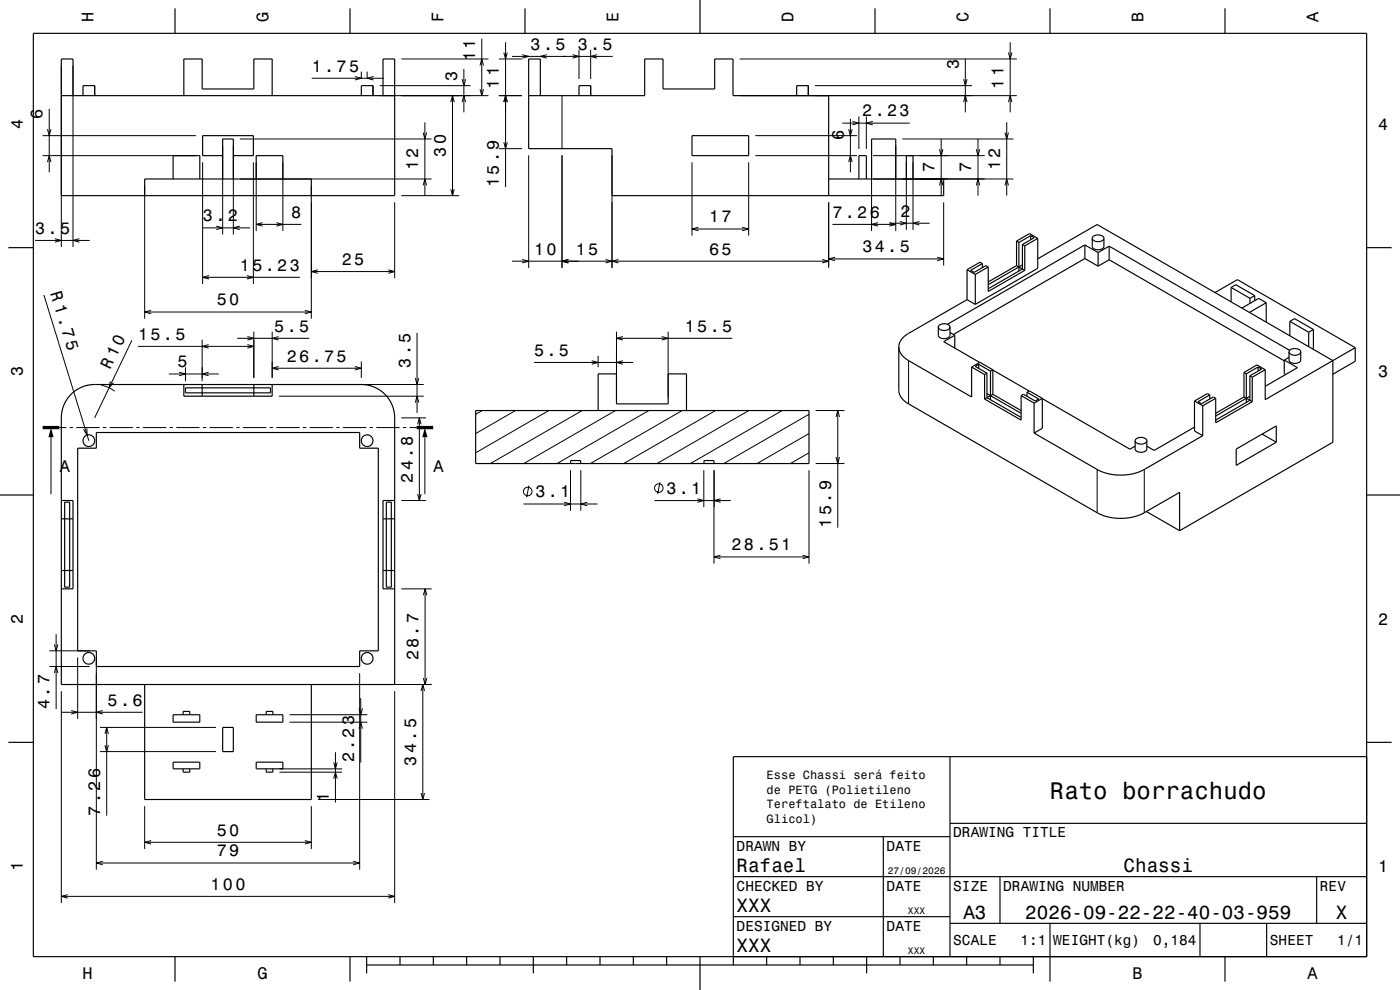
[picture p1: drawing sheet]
<svg xmlns="http://www.w3.org/2000/svg" width="420mm" height="297mm" viewBox="0 0 420 297" stroke-linecap="round" stroke-linejoin="round" font-family="sans-serif">
<g fill="none" stroke="#000" stroke-width=".3">
<path d="M18.4 19.7v54.4M21.9 19.7v54.4M120.4 17.7h26.1M144 19.6l.5-1.9 .5 1.9M144.5 11.6v17.1M149.7 17.7h6.9M151.2 15.8l.5 1.9 .5-1.9M151.7 12.7v43.4M153.6 16.9h30.2M156.7 16.4l1.9 .5-1.9 .5M164 16.4l-1.9 .5 1.9 .5M171.8 16.4l1.9 .5-1.9 .5"/>
<path d="M173.7 14.9v8.8M177.2 14.9v8.8M179.1 16.4l-1.9 .5 1.9 .5M221.9 17.7h83.2M289.6 17.7v16M302.5 15.8l.6 1.9 .5-1.9M303.1 12.7v21M14.3 38.8l.5 1.9 .5-1.9M14.8 32.7v19M93.5 23.5h21.7M106.5 23l1.9 .5-1.9 .5M108.4 21.5v2.2"/>
<path d="M110.1 21.5v2.2M112.1 23l-2 .5 2 .5M113.9 28.7h32.6M113.9 25.7h27.3M126.9 39.8l.6 1.9 .5-1.9M127.5 36.7v22M135.2 30.6l.6-1.9 .5 1.9M135.8 28.7v30M138.6 30.6l.6-1.9 .5 1.9M138.6 23.8l.6 1.9 .5-1.9M139.2 20.7v13M144 26.8l.5 1.9 .5-1.9"/>
<path d="M149.7 28.7h6.9M151.2 30.6l.5-1.9 .5 1.9M168.6 28.7v15.9M221.9 28.7h83.2M244.5 25.7h47.1M252.7 36.9h20.2M254.6 38.8l.5 1.9 .5-1.9M255.1 35.7v16M255.7 36.4l2 .5-2 .6M257.7 34.9v9.8M259.9 34.9v9.8M261.8 36.4l-1.9 .5 1.9 .6"/>
<path d="M289.1 30.6l.5-1.9 .5 1.9M289.1 23.8l.5 1.9 .5-1.9M301.5 39.8l.5 1.9 .5-1.9M302 36.7v22M302.5 30.6l.6-1.9 .5 1.9M12.8 46.7h46M12.8 40.7h46M14.3 48.6l.5-1.9 .5 1.9M43.4 55.7v39.9M60.8 48.7v36.5M66.8 43.7v26.7M70 43.7v26.7"/>
<path d="M72 53.7h57.5M72 41.7h57.5M76 48.7v36.5M76.9 48.7v20.6M84.9 48.7v20.6M93.4 55.7v39.9M120.4 58.7h17.4M126.9 55.6l.6-1.9 .5 1.9M135.2 56.8l.6 1.9 .5-1.9M149.7 44.6h6.9M151.2 42.7l.5 1.9 .5-1.9M158.6 46.6v33.8"/>
<path d="M168.6 46.6v33.8M183.6 46.6v33.8M207.6 48.7v22M224.6 48.7v22M226.6 46.7h30.5M226.6 40.7h30.5M254.6 48.6l.5-1.9 .5 1.9M261.5 43.7v25.6M261.9 53.7h42.1M261.9 46.7h33.5M268.7 43.7v25.6M270.7 41.7h33.3"/>
<path d="M271.9 48.7v20.3M273.9 48.7v20.3M281.8 55.6l.6-1.9 .5 1.9M281.8 44.8l.6 1.9 .5-1.9M282.4 41.7v17M292.9 55.6l.5-1.9 .5 1.9M292.9 44.8l.5 1.9 .5-1.9M293.4 41.7v17M301.5 55.6l.5-1.9 .5 1.9M10.5 72.1h16.4M16.5 71.6l1.9 .5-1.9 .5M23.8 71.6l-1.9 .5 1.9 .5"/>
<path d="M60.9 68.4h14.1M64.9 67.8l1.9 .6-1.9 .5M71.9 67.8l-1.9 .6 1.9 .5M76.9 67.3h13.5M78.8 66.8l-1.9 .5 1.9 .5M82.9 66.8l2 .5-2 .5M118.4 60.7v22.8M153.6 78.4h95M156.7 77.8l1.9 .6-1.9 .5M170.5 77.8l-1.9 .6 1.9 .5M181.7 77.8l1.9 .6-1.9 .5M185.5 77.8l-1.9 .6 1.9 .5"/>
<path d="M207.6 68.7h17M209.5 68.2l-1.9 .5 1.9 .5M222.7 68.2l1.9 .5-1.9 .5M246.7 77.8l1.9 .6-1.9 .5M248.6 60.7v19.7M248.6 77.7h34.5M249.7 67.3h19M250.5 77.2l-1.9 .5 1.9 .5M263.4 66.8l-1.9 .5 1.9 .5M266.8 66.8l1.9 .5-1.9 .5M266.9 67h12M270 66.5l1.9 .5-1.9 .5"/>
<path d="M275.8 66.5l-1.9 .5 1.9 .5M281.2 77.2l1.9 .5-1.9 .5M283.1 60.7v19M13.2 88.5l13.4 43.7M43.4 93.6h50M45.3 93.1l-1.9 .5 1.9 .5M60.8 83.2h29.2M62.7 82.7l-1.9 .5 1.9 .5M74.1 82.7l1.9 .5-1.9 .5M76.2 99.5v13.9M81.7 99.5v13.9M91.5 93.1l1.9 .5-1.9 .5"/>
<path d="M93.4 81.5h25M95.3 81l-1.9 .5 1.9 .5M116.5 81l1.9 .5-1.9 .5M125.1 99.8v24.1M184.9 99.5v19.7M200.4 99.5v19.7M30.4 115.6l2.1 .6 1.9 1.2M33.1 114.4l-.4 1.9 1.3-1.5M39.6 102.1l-11.2 23.3M41.4 103.9h34.8M50.6 112.2h15M53.7 111.7l1.9 .5-1.9 .5"/>
<path d="M55.6 110.2v4.2M60.6 101.9v12.5M62.6 103.4l-2 .5 2 .5M62.6 111.7l-2 .5 2 .5M71.1 101.5h21.7M74.2 101l2 .5-2 .5M74.2 103.4l2 .5-2 .5M81.7 110.5h26.7M83.6 110l-1.9 .5 1.9 .5M83.6 101l-1.9 .5 1.9 .5M83.7 118.9h43.4M83.7 115.4h43.4"/>
<path d="M106.5 110l1.9 .5-1.9 .5M108.4 108.5v4.9M124.6 113.4l.5 2 .5-2M160.2 108.7h29.7M177.5 108.2l1.9 .5-1.9 .6M179.4 106.7v3.5M184.9 101.5h34.8M186.9 101l-2 .5 2 .5M186.9 108.2l-2 .5 2 .6M198.5 101l1.9 .5-1.9 .5M272.6 108.2v13M15.3 131.2v17.1"/>
<path d="M17.8 128.3h2.1M20.9 128.3h1M22.9 128.3h7M26.1 128.5v2l-1-1.7M30.9 128.3h1M32.9 128.3h7M40.9 128.3h1M42.9 128.3h7M50.9 128.3h1M52.9 128.3h7M60.9 128.3h1M62.9 128.3h7"/>
<path d="M70.9 128.3h1M72.9 128.3h7M80.9 128.3h1M82.9 128.3h7M90.9 128.3h1M92.9 128.3h7M100.9 128.3h1M102.9 128.3h7M110.9 128.3h1M112.9 128.3h7M120.4 125.4h7.4M120.9 128.3h1"/>
<path d="M122.9 128.3h2.1M124.6 120.8l.5-1.9 .5 1.9M125.3 127.3l.5-1.9 .5 1.9M125.8 125.4v24.8M127.5 131.2v17.1M144.7 123.2l-2 1.1M154.7 123.2l-12 6.9M164.7 123.2l-22 12.6M174.7 123.2l-27.6 15.9M184.7 123.2l-27.6 15.9M194.7 123.2l-27.6 15.9M204.7 123.2l-27.6 15.9"/>
<path d="M214.7 123.2l-27.6 15.9M224.7 123.2l-27.6 15.9M234.7 123.2l-27.6 15.9M242.7 135.8l-5.6 3.3M242.7 130.1l-15.6 9M242.7 124.3l-25.6 14.8M244.7 139.1h8.6M244.7 123.2h8.6M250.8 125.1l.5-1.9 .5 1.9M250.8 137.1l.5 2 .5-2M251.3 123.2v35.1M120.4 150.2h7.4"/>
<path d="M125.3 148.2l.5 2 .5-2M157 151.2h22.2M158.7 145.7l-.7 3.5M169.2 150.7l2 .5-2 .5M171.2 141.1v12.1M174.2 141.1v12.1M176.2 150.7l-2 .5 2 .5M196.4 150.2h22.8M198 144.7l-.7 3.5M209.2 149.6l1.9 .6-1.9 .5M211.1 141.1v11.1M214.2 141.1v28"/>
<path d="M214.2 141.1v11.1M216.2 149.6l-2 .6 2 .5M242.7 141.1v28M329.1 140.8v13M343.3 140.8v13M120.4 176.7h9.1M127 178.6l.5-1.9 .5 1.9M127.5 176.7v28.7M214.2 167.1h28.5M216.1 166.6l-1.9 .5 1.9 .5M240.8 166.6l1.9 .5-1.9 .5M14.8 200h12.1"/>
<path d="M14.8 195.3h12.1M16.3 193.3l.5 2 .6-2M16.8 190.3v22.4M23.3 197.3v18.4M28.9 197.3v63.6M16.3 201.9l.5-1.9 .6 1.9M18.3 213.7h24.5M18.4 207.4v63.5M21.4 213.2l1.9 .5-1.9 .5M30 218.2h34.8M30.8 213.2l-1.9 .5 1.9 .5M32 218.2v26.5"/>
<path d="M86.9 216.7h23.3M86.9 214.4h23.3M95.4 205.4h34.1M107.7 218.6l.5-1.9 .5 1.9M107.7 212.5l.5 1.9 .5-1.9M107.9 202v58.9M108.2 209.4v19.3M118.4 207.4v63.5M126.3 207.3l.5-1.9 .6 1.9M126.8 205.4v34.5M127 203.4l.5 2 .5-2M30 225.5h34.8"/>
<path d="M31.5 220.2l.5-2 .5 2M31.5 223.5l.5 2 .5-2M83.9 231.7h18.7M83.9 230.7h18.7M95.4 239.9h33.4M100.1 228.7l.5 2 .6-2M100.1 233.6l.5-1.9 .6 1.9M100.6 225.7v15M126.3 237.9l.5 2 .6-2M28.9 258.9h79M30.8 258.4l-1.9 .5 1.9 .5M43.4 241.9v12.8"/>
<path d="M43.4 252.7h50M45.3 252.2l-1.9 .5 1.9 .5M91.5 252.2l1.9 .5-1.9 .5M93.4 241.9v12.8M106 258.4l1.9 .5-1.9 .5M18.4 268.9h100M20.3 268.4l-1.9 .5 1.9 .5M116.5 268.4l1.9 .5-1.9 .5"/>
<circle cx="158.3" cy="147.5" r="1.28"/>
<circle cx="197.6" cy="146.4" r="1.28"/>
</g>
<g fill="none" stroke="#000" stroke-width=".35">
<path d="M10 10h400v277h-400zM52.5 2.5v7.5M105 2.5v7.5M157.5 2.5v7.5M210 0v10M262.5 2.5v7.5M315 2.5v7.5M367.5 2.5v7.5M18.4 28.7h100M21.9 28.7v-11h-3.5v41h100v-41h-3.5v11M24.9 28.7v-3h3.5v3M55.1 28.7v-11h5.5v9h15.6v-9h5.5v11"/>
<path d="M108.4 28.7v-3h3.5v3M158.6 28.7h34.8v-11h5.5v9h15.5v-9h5.5v11h28.7v30M162.1 28.7v-11h-3.5v26.9h25v14.1h99.5v-5h-34.5M173.7 28.7v-3h3.5v3M239 28.7v-3h3.5v3M43.4 58.7v-5h50v5M51.9 53.7v-7h8v7M66.8 46.7h-6v-6h15.2v6h-6M66.8 53.7v-12h3.2v12M76.9 53.7v-7h8v7M207.6 40.7h17v6h-17zM257.7 53.7v-7h2.2v7"/>
<path d="M261.5 53.7v-12h7.2v12M271.9 53.7v-7h2v7M2.5 74.3h7.5M294.7 79.1l-.7-.4-3.9 2.2M294.7 79.1l-3.5 2 1 .6 3.6-2 .7 .4M294.7 79.1v1.2M305 79.7l-8.5 4.9M305 72.3v7.4M305 79.7l2.4 1.4M305 72.3l.7 .4M305.7 72.7v8.6M306.7 79.5l-10.2 5.9"/>
<path d="M306.7 73.4l.7 .4M306.7 73.4v7.3l-10.2 5.9M307.4 73.8v7.3M309.2 70.7l-3.5 2M309.2 70.7l1.1 .6-3.6 2.1M309.2 70.7v1.2M311.3 71.5l-2.4-1.4-3.9 2.2M311.3 77.6l17.8-10.2 70.8 40.8M311.3 71.5v9l-18.7 10.8M311.3 71.5l-3.9 2.3M325.5 73.5l-41.3 23.8M325.5 73.5l3.9 2.3"/>
<path d="M325.5 77.6l-39.5 22.7M325.5 73.5v4.1M325.5 77.6l3.9 2.2M327.7 71.5v2.4a2.02 2.02 0 0 0 3.5 0v-2.4M327.7 71.5a2.02 2.02 0 0 1 3.5 0M327.7 71.5a2.02 2.02 0 0 0 3.5 0M329.4 75.8v4M332.8 73.8l-3.4 2M332.8 73.8l54.1 31.3M332.8 77.9l-3.4 1.9M332.8 73.8v4.1M332.8 77.9l52.5 30.4"/>
<path d="M410 74.3h7.5M281.5 98.1v2.5a2.02 2.02 0 0 0 3.5 0v-2.5M281.5 98.1a2.01 2.01 0 0 1 3.5 0M281.5 98.1a2.02 2.02 0 0 0 3.5 0M285 99.8l1.4 .8M290.1 89.9l-18 10.4-1.8 1.8-.5 .9-.2 1.1M290.1 80.9v9M290.1 89.9l2.5 1.4M290.1 80.9l2.5 1.4M292.6 82.3v9M296.5 80.1l-3.9 2.2M296.5 80.1v7.3l10.9-6.3"/>
<path d="M364.5 87.8l6.7-3.9 35.4 20.4M369.3 86.2l1.5-.8 5.6 3.3M369.3 86.2v4.4M369.3 86.2l5.7 3.3M375 89.5v1.5M376.4 88.7v1.5M376.4 88.7l-1.4 .8M379.9 90.8v5.8M379.9 90.8l-5.1 2.9M379.9 90.8l-2.3-1.3-5 2.9M387 96.4l1.4-.8 5.6 3.3M387 96.4v4.3"/>
<path d="M387 96.4l5.6 3.3M392.6 99.7v4.3M394 98.9v5.7l-.2 .1M394 98.9l-1.4 .8M21.4 118.2l1.6-1.2 1.5-.9 1.9-.5 1.7-.2h80.5l1.7 .1 1.7 .5 1.6 .8 1.6 1.2 1.3 1.5 1 1.7 .6 1.9 .3 2v80.3h-100v-80.5l.2-1.7 .7-1.9 1-1.8zM55.1 115.4v3.5h26.6v-3.5M55.6 116.4h25.5v1.5h-25.5zM60.6 115.4v3.5M76.2 115.4v3.5M269.6 104.1l.1 13.6 .8 1.8 1.7 1.4 56.9 32.9 2.2 1 2.3 .5 2.5 .2 2.5-.2 2.3-.5 2.2-.9 10.8-6.2v11.5M269.6 104.1l.7 2 1.7 1.7 19.5 11.3v-9M286.4 100.6l-3.3 1.9 10.8 6.2"/>
<path d="M286.4 100.6v3.8M291.5 110.1l2.5-1.4 3.9 2.2M291.5 110.1l3.9 2.3M293.6 109.3l3.5 2M293.6 109.3l-1 .6 3.5 2.1M293.6 109.3v1.2M295.4 112.4v7.3M296.1 119.3l-.7 .4M296.1 119.3l10.2 5.9M296.1 112v7.3M296.1 112l-.7 .4M296.1 118.1l10.2 5.9"/>
<path d="M297.1 111.3v8.6M297.9 111l10.8 6.3M297.9 110.9v7.4M297.9 118.3l8.4 4.9M297.9 118.3l-1.8 1M297.9 110.9l-.8 .4M306.3 118.7l3.9 2.2M306.3 118.7v7.3l-10.9-6.3M308.1 117.7l3.5 2-1 .6-3.6-2-.7 .4M308.1 117.7v1.2M308.8 117.3l30.2 17.5 1.5-.9M308.8 117.3l-.7 .4"/>
<path d="M362.9 118.5l-.7-.4-3.8 2.2M362.9 118.5l-3.5 2 1.1 .6 3.5-2 .7 .4M362.9 118.5v1.2M364.7 119.5l-3.9 2.2M364.7 119.5v7.3l11-6.3M373.2 111.7l.7 .4M373.2 119.1l-8.5 4.9M373.2 111.7v7.4M373.2 119.1l1.8 1M373.9 112.1v8.6M375 112.8l.7 .4M375 112.8v7.3"/>
<path d="M375 118.9l-10.3 5.9M375.7 113.2v7.3M377.4 110.1l1.1 .6-3.5 2.1M377.4 110.1l-3.5 2M377.4 110.1v1.2M379.6 110.9l-3.9 2.3M379.6 110.9l-2.5-1.4-3.9 2.2M385.3 108l3.9 2.3-9.6 5.6M385.3 108v4.1l.4 .2M386.7 105.6v2.4a2.02 2.02 0 0 0 3.5 0v-2.4M386.7 105.6a2.02 2.02 0 0 1 3.5 0M386.7 105.6a2.02 2.02 0 0 0 3.5 0"/>
<path d="M386.7 107.2l-1.4 .8M399.9 108.2v24.5l-46 26.5M399.9 108.2l-20.3 11.7v-9M406.6 104.3v4.1l-6.7 3.9M406.6 104.3l-6.7 3.9M23.3 134.5h5.6v-4.7h79v4.7h5.6v60.8h-5.6v4.7h-79v-4.7h-5.6zM142.7 123.2h100v15.9h-100zM171.2 139.1v-.9h3v.9M179.4 123.2v-11h5.5v9h15.5v-9h5.5v11M211.2 139.1v-.9h3v.9M310.2 129.9l19.5 11.2 3 1.1 3.2 .3 3.6-.3 3.1-1 18.2-10.5M310.2 120.9l2.5-1.4v9l-2.5 1.4"/>
<path d="M310.2 120.9v9M340.5 132.2v2.5a2.02 2.02 0 0 0 3.5 0v-2.5M340.5 132.2a2.01 2.01 0 0 1 3.5 0M340.5 132.2a2.02 2.02 0 0 0 3.5 0M358.4 120.3v9l2.4 1.4M358.4 128.1l-12.1 7-2.3-1.2M358.4 120.3l2.4 1.4M360.8 121.7v9M370.9 134.7l12-6.9v4.9l-12 6.9zM375 120.1l.7 .4M375 120.1l-10.3 5.9M378.6 130.2l4.3 2.5"/>
<path d="M0 148.5h10M18.4 150.2h3.5v26.5h-3.5M19.4 150.7h1.5v25.5h-1.5zM21.9 155.7h-3.5M114.9 155.7h3.5M115.9 150.7h1.5v25.5h-1.5zM118.4 150.2h-3.5v26.5h3.5M343.9 153.5l10 5.7M410 148.5h10M21.9 171.2h-3.5M114.9 171.2h3.5M43.4 205.4v34.5h50v-34.5"/>
<path d="M51.9 214.4h8v2.3h-8zM54.9 214.4v-1h2v1M66.8 218.2h3.2v7.3h-3.2zM76.9 214.4h8v2.3h-8zM79.9 214.4v-1h2v1M2.5 222.7h7.5M51.9 228.7h8v2h-8zM54.9 230.7v1h2v-1M76.9 228.7h8v2h-8zM79.9 230.7v1h2v-1M285 227v60M410 222.7h7.5"/>
<path d="M410 227h-190v62.5M220 251h65M265 251v36M285 247h125M220 275h65M220 263h190M285 277h125M300 263v14M315 277v17.5M360 277v10M380 277v10M395 263v14"/>
<path d="M52.5 287v7.5M105 287v7.5M110 289.5h200M110 287v5M120 287v2.5M130 287v2.5M140 287v2.5M150 287v2.5M160 287v5M170 287v2.5M180 287v2.5M190 287v2.5"/>
<path d="M200 287v2.5M210 287v10M230 287v2.5M240 287v2.5M250 287v2.5M260 287v5M270 287v2.5M280 287v2.5M290 287v2.5M300 287v2.5M310 287v5M367.5 287v7.5"/>
<circle cx="26.6" cy="132.2" r="1.75"/>
<circle cx="110.1" cy="132.2" r="1.75"/>
<circle cx="26.6" cy="197.5" r="1.75"/>
<circle cx="110.1" cy="197.5" r="1.75"/>
</g>
<path d="M12.8 128.3h5M125 128.3h5" fill="none" stroke="#000" stroke-width="1" stroke-linecap="butt"/>
<g fill="#000">
<path d="M15.3 128.3l.8 2.9h-1.6z" fill-rule="evenodd"/>
<path d="M127.5 128.3l.7 2.9h-1.5z" fill-rule="evenodd"/>
</g>
<text font-size="7.2" x="315" y="239.6">Rato borrachudo</text>
<g font-size="5.8">
<text x="221" y="261.6">Rafael</text>
<text x="337.1" y="261.6">Chassi</text>
<text x="221" y="273.6">XXX</text>
<text x="289" y="275.6">A3</text>
<text x="307.6" y="275.6">2026-09-22-22-40-03-959</text>
<text x="400.8" y="275.6">X</text>
<text x="221" y="285.6">XXX</text>
</g>
<text font-size="5.1" x="15.1" y="87.9" transform="rotate(73 15.1 87.9)">R 1.75</text>
<g font-size="5">
<text x="28.1" y="6.5" transform="rotate(-90 28.1 6.5)">H</text>
<text x="80.6" y="6.5" transform="rotate(-90 80.6 6.5)">G</text>
<text x="133.1" y="6.5" transform="rotate(-90 133.1 6.5)">F</text>
<text x="185.6" y="6.5" transform="rotate(-90 185.6 6.5)">E</text>
<text x="238.1" y="6.5" transform="rotate(-90 238.1 6.5)">D</text>
<text x="290.6" y="6.5" transform="rotate(-90 290.6 6.5)">C</text>
<text x="343.1" y="6.5" transform="rotate(-90 343.1 6.5)">B</text>
<text x="395.6" y="6.5" transform="rotate(-90 395.6 6.5)">A</text>
<text x="159.2" y="14.9">3.5</text>
<text x="173.3" y="14.9">3.5</text>
<text x="93.5" y="21.5">1.75</text>
<text x="142.5" y="18.4" transform="rotate(-90 142.5 18.4)">11</text>
<text x="287.6" y="20.7" transform="rotate(-90 287.6 20.7)">3</text>
<text x="137.2" y="24.3" transform="rotate(-90 137.2 24.3)">3</text>
<text x="149.7" y="26.6" transform="rotate(-90 149.7 26.6)">11</text>
<text x="301.1" y="26.6" transform="rotate(-90 301.1 26.6)">11</text>
<text x="12.8" y="35.7" transform="rotate(-90 12.8 35.7)">6</text>
<text x="258.7" y="34.9">2.23</text>
<text x="6.8" y="38.7" transform="rotate(-90 6.8 38.7)">4</text>
<text x="253.1" y="41.9" transform="rotate(-90 253.1 41.9)">6</text>
<text x="413.5" y="39">4</text>
<text x="133.8" y="47.1" transform="rotate(-90 133.8 47.1)">30</text>
<text x="125.5" y="51.1" transform="rotate(-90 125.5 51.1)">12</text>
<text x="280.4" y="51.7" transform="rotate(-90 280.4 51.7)">7</text>
<text x="291.4" y="51.7" transform="rotate(-90 291.4 51.7)">7</text>
<text x="300" y="51.1" transform="rotate(-90 300 51.1)">12</text>
<text x="149.7" y="56.1" transform="rotate(-90 149.7 56.1)">15.9</text>
<text x="87.4" y="65.3">8</text>
<text x="249.7" y="65.3">7.26</text>
<text x="270.2" y="65">2</text>
<text x="10.5" y="70.1">3.5</text>
<text x="60.9" y="66.4">3.2</text>
<text x="212.7" y="66.7">17</text>
<text x="160.2" y="76.4">10</text>
<text x="172.7" y="76.4">15</text>
<text x="212.7" y="76.4">65</text>
<text x="258.7" y="75.7">34.5</text>
<text x="72" y="81.2">15.23</text>
<text x="102.5" y="79.5">25</text>
<text x="65" y="91.6">50</text>
<text x="41.4" y="101.9">15.5</text>
<text x="82.3" y="99.5">5.5</text>
<text x="205.4" y="99.5">15.5</text>
<text x="160.2" y="106.7">5.5</text>
<text x="6.8" y="112.9" transform="rotate(-90 6.8 112.9)">3</text>
<text x="33.1" y="111" transform="rotate(-64 33.1 111)">R 10</text>
<text x="53.3" y="110.2">5</text>
<text x="86" y="108.5">26.75</text>
<text x="123.1" y="110.4" transform="rotate(-90 123.1 110.4)">3.5</text>
<text x="413.5" y="113.2">3</text>
<text x="17.9" y="141.6">A</text>
<text x="130.1" y="141.6">A</text>
<text x="123.8" y="144.9" transform="rotate(-90 123.8 144.9)">24.8</text>
<text x="160.6" y="149.2">3.1</text>
<text x="199.9" y="148.2">3.1</text>
<text x="249.3" y="158.3" transform="rotate(-90 249.3 158.3)">15.9</text>
<text x="219.5" y="165.1">28.51</text>
<text x="6.8" y="187.1" transform="rotate(-90 6.8 187.1)">2</text>
<text x="413.5" y="187.4">2</text>
<text x="125.5" y="198.1" transform="rotate(-90 125.5 198.1)">28.7</text>
<text x="14.8" y="212.7" transform="rotate(-90 14.8 212.7)">4.7</text>
<text x="32.3" y="211.7">5.6</text>
<text x="106.2" y="228.7" transform="rotate(-90 106.2 228.7)">2.23</text>
<text x="124.8" y="229.7" transform="rotate(-90 124.8 229.7)">34.5</text>
<text x="30" y="244.7" transform="rotate(-90 30 244.7)">7.26</text>
<text x="98.6" y="240.7" transform="rotate(-90 98.6 240.7)">1</text>
<text x="65" y="250.7">50</text>
<text x="65" y="256.9">79</text>
<text x="6.8" y="261.3" transform="rotate(-90 6.8 261.3)">1</text>
<text x="413.5" y="261.6">1</text>
<text x="63.1" y="266.9">100</text>
<text x="24.7" y="293.8">H</text>
<text x="77.2" y="293.8">G</text>
<text x="339.7" y="293.8">B</text>
<text x="392.2" y="293.8">A</text>
</g>
<g font-size="4.3">
<text x="286" y="251.2">DRAWING TITLE</text>
<text x="221" y="255.2">DRAWN BY</text>
<text x="266" y="255.2">DATE</text>
<text x="221" y="267.2">CHECKED BY</text>
<text x="266" y="267.2">DATE</text>
<text x="286" y="267.2">SIZE</text>
<text x="301" y="267.2">DRAWING NUMBER</text>
<text x="396" y="267.2">REV</text>
<text x="221" y="279.2">DESIGNED BY</text>
<text x="266" y="279.2">DATE</text>
<text x="286" y="283.6">SCALE</text>
<text x="306.2" y="283.6">1:1</text>
<text x="316" y="283.6">WEIGHT(kg)</text>
<text x="346" y="283.6">0,184</text>
<text x="381" y="283.6">SHEET</text>
<text x="401.2" y="283.6">1/1</text>
</g>
<g font-size="3.6">
<text x="230" y="233.8">Esse Chassi será feito</text>
<text x="230" y="238.1">de PETG (Polietileno</text>
<text x="230" y="242.5">Tereftalato de Etileno</text>
<text x="230" y="246.8">Glicol)</text>
</g>
<g font-size="2.9">
<text x="266.3" y="262.3">27/09/2026</text>
<text x="272.4" y="274.3">XXX</text>
<text x="272.4" y="286.3">XXX</text>
</g>
</svg>
